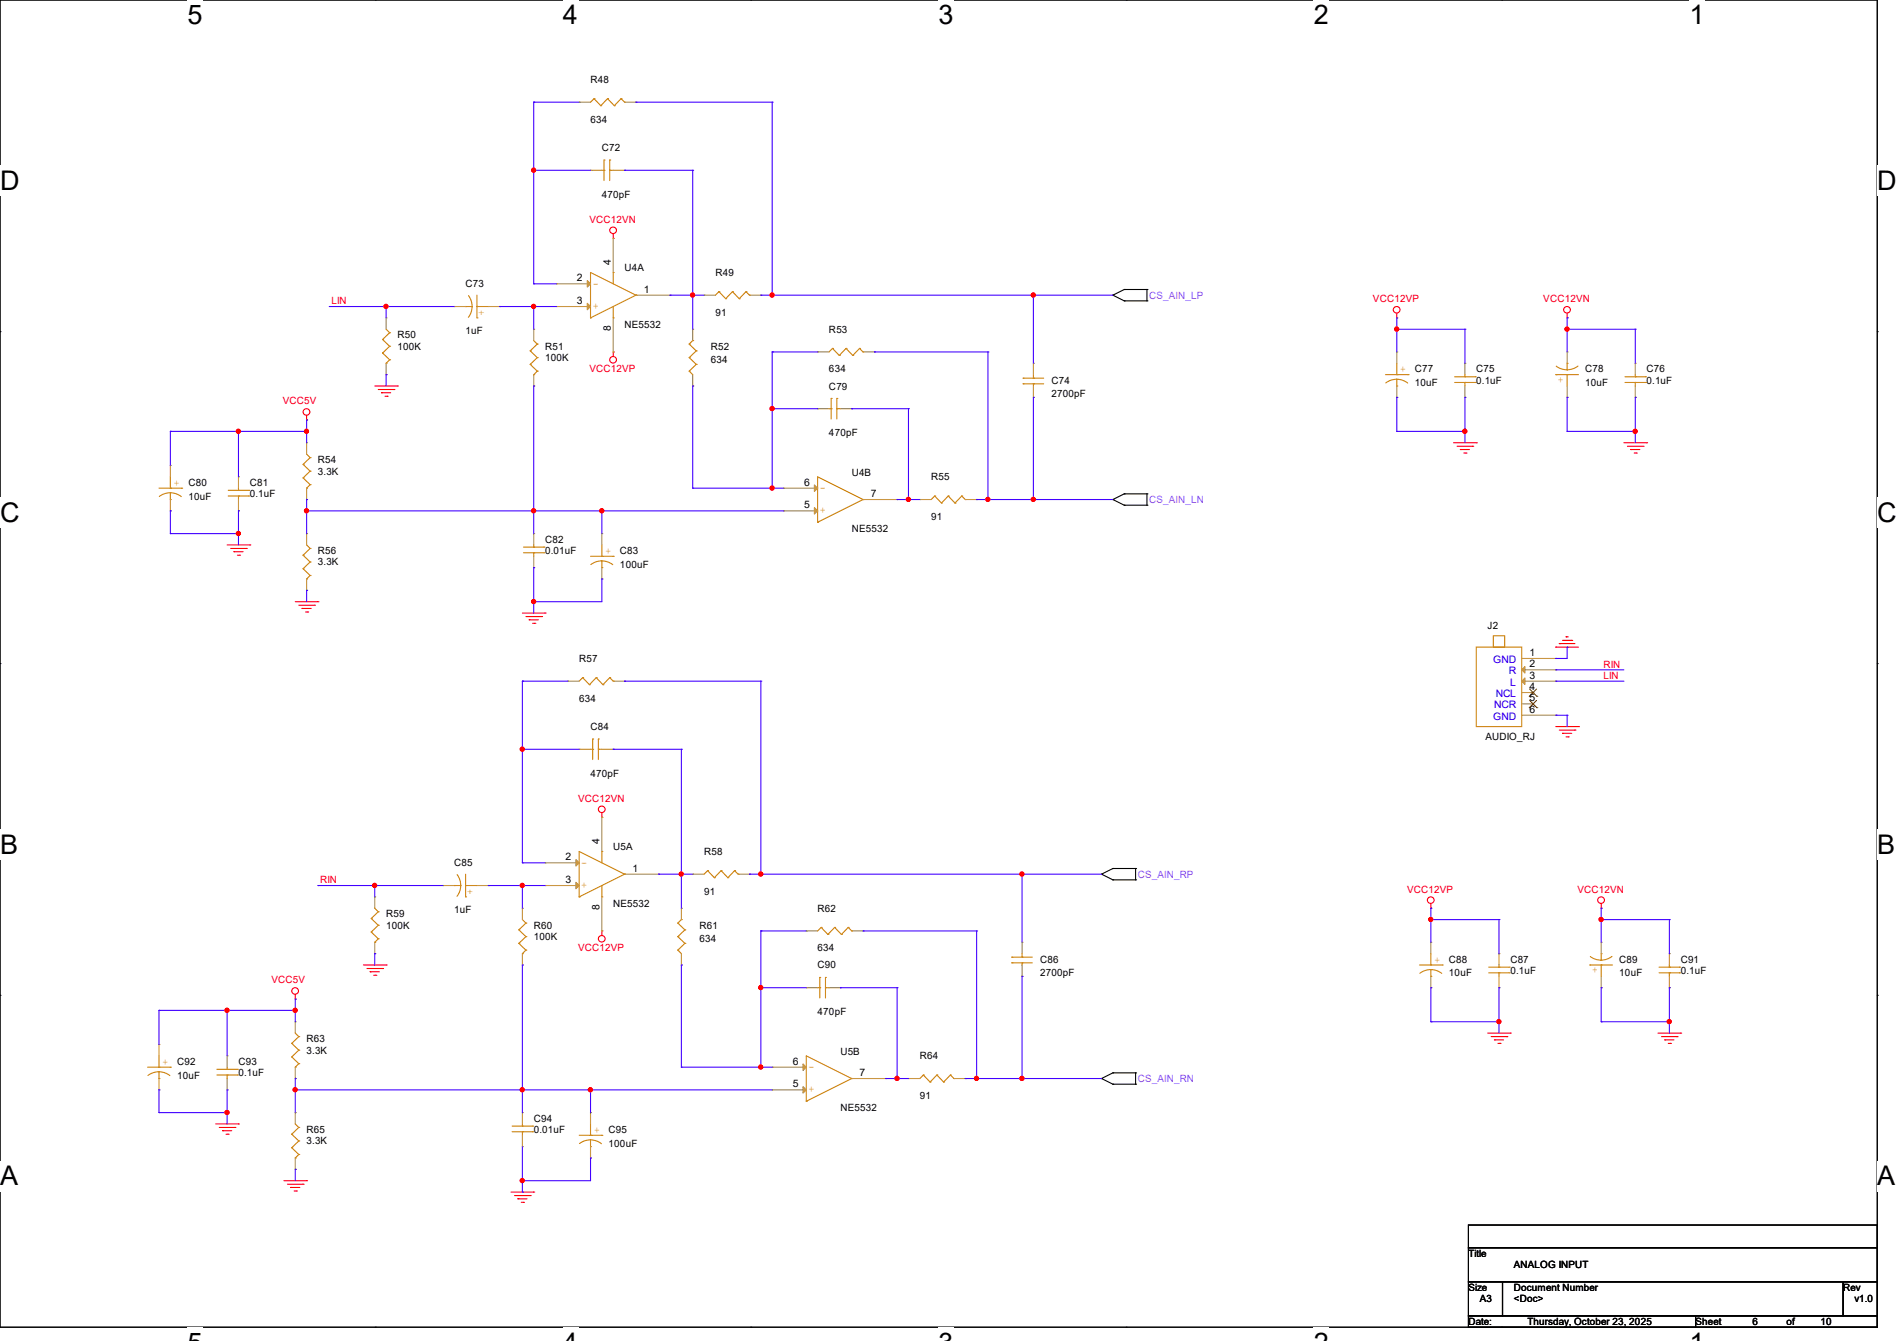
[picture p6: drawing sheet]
<svg xmlns="http://www.w3.org/2000/svg" width="297mm" height="210mm" viewBox="0 0 297 210" stroke-linecap="round" stroke-linejoin="round" font-family="sans-serif">
<path d="M0 0h293.9v207.9h-293.9z" fill="none" stroke="#000" stroke-width=".17"/>
<g fill="#fff">
<path d="M29.4 0h2.3v4.7h-2.3z"/>
<path d="M29.4 207.9h2.3v2.1h-2.3z"/>
</g>
<path d="M58.8 0h.1M58.8 207.9h.1" fill="none" stroke="#000" stroke-width=".17"/>
<g fill="#fff">
<path d="M88.1 0h2.4v4.7h-2.4z"/>
<path d="M88.1 207.9h2.4v2.1h-2.4z"/>
</g>
<path d="M117.6 0h.1M117.6 207.9h.1" fill="none" stroke="#000" stroke-width=".17"/>
<g fill="#fff">
<path d="M146.9 0h2.4v4.7h-2.4z"/>
<path d="M146.9 207.9h2.4v2.1h-2.4z"/>
</g>
<path d="M176.3 0h.1M176.3 207.9h.1" fill="none" stroke="#000" stroke-width=".17"/>
<g fill="#fff">
<path d="M205.7 0h2.4v4.7h-2.4z"/>
<path d="M205.7 207.9h2.4v2.1h-2.4z"/>
</g>
<path d="M235.1 0h.1M235.1 207.9h.1" fill="none" stroke="#000" stroke-width=".17"/>
<g fill="#fff">
<path d="M264.5 0h2.4v4.7h-2.4z"/>
<path d="M264.5 207.9h2.4v2.1h-2.4z"/>
<path d="M0 26h3v4.7h-3z"/>
<path d="M293.9 26h3.1v4.7h-3.1z"/>
<path d="M0 77.9h3v4.7h-3z"/>
<path d="M293.9 77.9h3.1v4.7h-3.1z"/>
</g>
<path d="M0 51.9h.1M293.9 51.9h.1" fill="none" stroke="#000" stroke-width=".17"/>
<g fill="#fff">
<path d="M0 129.9h2.8v4.7h-2.8z"/>
<path d="M293.9 129.9h2.9v4.7h-2.9z"/>
</g>
<path d="M0 103.9h.1M293.9 103.9h.1" fill="none" stroke="#000" stroke-width=".17"/>
<g fill="#fff">
<path d="M0 181.8h2.8v4.8h-2.8z"/>
<path d="M293.8 181.8h3v4.8h-3z"/>
</g>
<g fill="none" stroke="#000" stroke-width=".17">
<path d="M174.2 46.2h.1M174.2 46.2l1.8 .9M176 45.3h.1M176 47.1h.1M176 45.3l-1.8 .9M176 45.3h3.6M176 47.1h3.6M179.6 45.3h.1M179.6 47.1h.1M179.6 45.3v1.8M174.2 78.2h.1M174.2 78.2l1.8 .9"/>
<path d="M176 77.3h.1M176 79.1h.1M176 77.3l-1.8 .9M176 77.3h3.6M176 79.1h3.6M179.6 77.3h.1M179.6 79.1h.1M179.6 77.3v1.8M172.5 136.9h.1M172.5 136.9l1.7 .9M174.2 136h.1M174.2 137.8h.1"/>
<path d="M174.2 136l-1.7 .9M174.2 136h3.6M174.2 137.8h3.6M177.8 136h.1M177.8 137.8h.1M177.8 136v1.8M0 155.9h.1M293.9 155.9h.1M172.5 168.9h.1M172.5 168.9l1.7 .9M174.2 168h.1M174.2 169.8h.1"/>
<path d="M174.2 168l-1.7 .9M174.2 168h3.6M174.2 169.8h3.6M177.8 168h.1M177.8 169.8h.1M177.8 168v1.8M229.9 191.9h64v3.5h-64zM229.9 195.4h64v5.3h-64zM229.9 200.7h5.3v5.4h-5.3zM229.9 206.1h35.6v1.8h-35.6zM235.2 200.7h53.4v5.4h-53.4zM265.5 206.1h28.4v1.8h-28.4z"/>
<path d="M288.6 200.7h5.3v5.4h-5.3z"/>
</g>
<g fill="none" stroke="#f00" stroke-width=".17">
<path d="M96 37.3h.1M96 36.6v.7M96 55.1h.1M96 55.1v.7M218.7 49.8h.1M218.7 49.1v.7M245.4 49.8h.1M245.4 49.1v.7M48 65.8h.1M48 65.1v.7M58.7 60.5h3.5M59.2 61h2.5"/>
<path d="M59.7 61.5h.1M59.7 61.5h1.5M60.3 62.1h.3M60.6 62.1h.1M61.7 61h.1M62.2 60.5h.1M227.6 69.3h3.5M228.1 69.9h2.5M228.6 70.4h.1M228.6 70.4h1.5M229.2 71h.3M229.5 71h.1"/>
<path d="M230.6 69.9h.1M231.1 69.3h.1M254.3 69.3h3.5M254.8 69.9h2.5M255.3 70.4h.1M255.3 70.4h1.5M255.9 71h.3M256.2 71h.1M257.3 69.9h.1M257.8 69.3h.1M35.6 85.3h3.5M36.1 85.9h2.5"/>
<path d="M36.6 86.4h.1M36.6 86.4h1.5M37.2 87h.3M37.5 87h.1M38.6 85.9h.1M39.1 85.3h.1M46.2 94.2h3.6M46.8 94.8h2.4M47.3 95.3h.1M47.3 95.3h1.4M47.8 95.8h.4M48.2 95.8h.1"/>
<path d="M49.2 94.8h.1M49.8 94.2h.1M81.8 96h3.5M82.3 96.6h2.5M82.8 97.1h.1M82.8 97.1h1.5M83.4 97.6h.3M83.7 97.6h.1M84.8 96.6h.1M85.3 96h.1M245.2 99.7h.1M245.2 99.7h.3"/>
<path d="M243.6 101.3h.1M243.6 101.3h3.5M243.6 113.8h3.5M244.1 100.8h.1M244.1 100.8h2.5M244.1 114.3h2.5M244.6 114.9h.1M244.6 100.3h1.5M244.6 114.9h1.5M245.2 115.4h.3M245.5 115.4h.1M246.1 100.3h.1"/>
<path d="M246.6 114.3h.1M247.1 113.8h.1M94.2 128h.1M94.2 127.3v.7M46.2 156.5h.1M46.2 155.7v.8M56.9 151.1h3.6M57.4 151.7h2.5M58 152.2h.1M58 152.2h1.4M58.5 152.7h.3M58.8 152.7h.1"/>
<path d="M59.9 151.7h.1M60.5 151.1h.1M94.2 145.8h.1M94.2 145.8v.7M224 142.2h.1M224 141.5v.7M250.7 142.2h.1M250.7 141.5v.7M33.8 176h3.5M34.3 176.6h2.5M34.8 177.1h.1M34.8 177.1h1.5"/>
<path d="M35.4 177.6h.3M35.7 177.6h.1M36.8 176.6h.1M37.3 176h.1M232.9 161.8h3.6M233.5 162.3h2.4M234 162.9h.1M234 162.9h1.4M234.5 163.4h.4M234.9 163.4h.1M235.9 162.3h.1M236.5 161.8h.1"/>
<path d="M259.6 161.8h3.5M260.1 162.3h2.5M260.6 162.9h.1M260.6 162.9h1.5M261.2 163.4h.3M261.5 163.4h.1M262.6 162.3h.1M263.1 161.8h.1M44.4 184.9h3.6M45 185.5h2.5M45.5 186h.1M45.5 186h1.4"/>
<path d="M46.1 186.5h.3M46.4 186.5h.1M47.5 185.5h.1M48 184.9h.1M80 186.7h3.6M80.6 187.2h2.4M81.1 187.7h.1M81.1 187.7h1.4M81.6 188.3h.4M82 188.3h.1M83 187.2h.1M83.6 186.7h.1"/>
<circle cx="96" cy="36.1" r=".52"/>
<circle cx="96" cy="56.3" r=".52"/>
<circle cx="218.7" cy="48.5" r=".52"/>
<circle cx="245.4" cy="48.5" r=".52"/>
<circle cx="48" cy="64.5" r=".52"/>
<circle cx="94.2" cy="126.7" r=".52"/>
<circle cx="46.2" cy="155.2" r=".52"/>
<circle cx="94.2" cy="147" r=".52"/>
<circle cx="224" cy="141" r=".52"/>
<circle cx="250.7" cy="141" r=".52"/>
</g>
<g fill="none" stroke="#cc8006" stroke-width=".17">
<path d="M93 15.5h.1M93 15.5l-.5 .5M93 15.5l1.1 1.1M94.1 16.6h.1M95.1 15.5h.1M95.1 15.5l-1 1.1M95.1 15.5l1.1 1.1M96.2 16.6h.1M97.2 15.5h.1M97.2 15.5l-1 1.1M97.2 15.5l.6 .5M97.8 16h.1"/>
<path d="M94.2 26.7h.4M94.6 26.7h.1M94.6 25.1h.1M94.6 25.1v3.2M95.5 25.1h.1M95.5 26.7h.1M95.5 26.7h.5M95.5 25.1v3.2M59.9 53.2h.1M59.9 55.3h.1M59.9 53.2l1.1 1M59.9 55.3l1.1 1"/>
<path d="M60.5 56.9h.1M60.5 51.6l.5 .5M61 52.1h.1M61 54.2h.1M61 56.3h.1M61 52.1l-1.1 1.1M61 54.2l-1.1 1.1M61 56.3l-.5 .6M72.9 48h.1M72.9 48h1.1M73.4 46.3l.4 1 .1 .7-.2 1.1-.4 .6M74.7 49.8h.1"/>
<path d="M74.7 48h.1M74.7 48h1.8M74.7 46.2v3.6M83 54.9h.1M83 57.1h.1M83 54.9l1.1 1.1M83 57.1l1.1 1M83.6 58.7h.1M83.6 53.3l.5 .6M84.1 53.9h.1M84.1 56h.1M84.1 58.1h.1"/>
<path d="M84.1 53.9l-1.1 1M84.1 56l-1.1 1.1M84.1 58.1l-.5 .6M92.5 49.8h.1M96 42.7h.1M96 49.8h.1M96 42.7v1.7M96 48v1.8M99.6 46.2h.1M99.6 46.2l-7.1-3.5v7.1M99.6 46.2l-7.1 3.6M107.9 58.1h.1"/>
<path d="M107.9 56h.1M107.9 53.9h.1M107.9 58.1l.6 .6M107.9 56l1.1 1.1M107.9 53.9l1.1 1M108.5 53.3h.1M108.5 53.3l-.6 .6M109 57.1h.1M109 54.9h.1M109 57.1l-1.1 1M109 54.9l-1.1 1.1M112.6 45.7h.1"/>
<path d="M112.6 45.7l-.6 .5M112.6 45.7l1 1.1M113.6 46.8h.1M114.7 45.7h.1M114.7 45.7l-1.1 1.1M114.7 45.7l1 1.1M115.7 46.8h.1M116.8 45.7h.1M116.8 45.7l-1.1 1.1M116.8 45.7l.5 .5M117.3 46.2h.1M130.3 54.6h.1"/>
<path d="M130.3 54.6l-.5 .5M130.3 54.6l1.1 1.1M131.4 55.7h.1M132.5 54.6h.1M132.5 54.6l-1.1 1.1M132.5 54.6l1 1.1M133.5 55.7h.1M134.6 54.6h.1M134.6 54.6l-1.1 1.1M134.6 54.6l.5 .5M135.1 55.1h.1M160.2 59.2h.1"/>
<path d="M160.2 59.2h3.2M161.8 59.2h.1M161.8 58.7v.5M216.9 58.7h3.6M218.7 58.7h.1M218.7 59.4l1.1 .2 .6 .4M218.7 59.4l-.8 .1-.9 .5M218.7 56.9v1.8M218.7 59.4v1.1M220.5 58.7h.1M227.8 59.9h3.2M227.8 59h3.2"/>
<path d="M229.4 59h.1M229.4 59.9h.1M229.4 58.7v.3M229.4 59.9v.6M231 59.9h.1M231 59h.1M243.6 58.7h.1M243.6 58.7h3.5M245.4 56.9h.1M245.4 58.7h.1M245.4 56.9v1.1M245.4 58.7v1.8"/>
<path d="M247.1 57.3l-.7 .4-1 .2-.8-.1-.9-.4M254.4 59.9h3.2M254.4 59h3.2M256 59h.1M256 59.9h.1M256 58.7v.3M256 59.9v.6M257.6 59.9h.1M257.6 59h.1M24.9 76.5h3.5M26.7 78.2h.1M26.7 76.5h.1"/>
<path d="M26.7 77.2l1 .2 .7 .4M26.7 77.2l-.8 .1-1 .5M26.7 74.7v1.8M26.7 77.2v1M28.4 76.5h.1M35.7 77.7h3.2M35.7 76.8h3.2M37.3 76.8h.1M37.3 77.7h.1M37.3 76.5v.3M37.3 77.7v.5M38.9 77.7h.1"/>
<path d="M38.9 76.8h.1M47.5 72.7h.1M47.5 74.8h.1M47.5 72.7l1.1 1.1M47.5 74.8l1.1 1.1M48 76.5h.1M48 71.1l.6 .6M48.6 71.7h.1M48.6 73.8h.1M48.6 75.9h.1M48.6 71.7l-1.1 1M48.6 73.8l-1.1 1"/>
<path d="M48.6 75.9l-.6 .6M129.8 64h.3M130.1 64h.1M130.1 62.4h.1M130.1 62.4v3.2M131 62.4h.1M131 64h.1M131 64h.6M131 62.4v3.2M135.1 78.2h.1M135.1 78.2l-7.1-3.5v7.1M135.1 78.2l-7.1 3.6"/>
<path d="M146.3 77.7h.1M146.3 77.7l-.5 .5M146.3 77.7l1.1 1.1M147.4 78.8h.1M148.5 77.7h.1M148.5 77.7l-1.1 1.1M148.5 77.7l1 1.1M149.5 78.8h.1M150.6 77.7h.1M150.6 77.7l-1.1 1.1M150.6 77.7l.5 .5M151.1 78.2h.1"/>
<path d="M160.2 60.1h.1M160.2 60.1h3.2M161.8 60.1h.1M161.8 60.1v.4M218.7 60.5h.1M47.5 87h.1M47.5 89.1h.1M47.5 87l1.1 1M47.5 89.1l1.1 1M48 90.7h.1M48 85.3l.6 .6M48.6 85.9h.1"/>
<path d="M48.6 88h.1M48.6 90.1h.1M48.6 85.9l-1.1 1.1M48.6 88l-1.1 1.1M48.6 90.1l-.6 .6M82 86.6h3.2M82 85.7h3.2M83.6 85.7h.1M83.6 86.6h.1M83.6 85.3v.4M83.6 86.6v.5M85.2 86.6h.1"/>
<path d="M85.2 85.7h.1M92.5 87.1h3.5M94.2 88.9h.1M94.2 87.1h.1M94.2 87.8l1.1 .3 .6 .3M94.2 87.8l-.7 .1-1 .5M94.2 85.3v1.8M94.2 87.8v1.1M96 87.1h.1M128 81.8h.1M233.8 99.6h1.8v1.7h-1.8zM91.2 106.1h.1"/>
<path d="M91.2 106.1l-.5 .6M91.2 106.1l1.1 1.1M92.3 107.2h.1M92.5 117.3h.3M92.8 117.3h.1M92.8 115.7h.1M92.8 115.7v3.3M93.3 106.1h.1M93.3 106.1l-1 1.1M93.3 106.1l1.1 1.1M93.7 115.7h.1M93.7 117.3h.1"/>
<path d="M93.7 117.3h.5M93.7 115.7v3.3M94.4 107.2h.1M95.5 106.1h.1M95.5 106.1l-1.1 1.1M95.5 106.1l.5 .6M96 106.7h.1M231.1 101.3h7.2v12.5h-7.2zM71.1 138.7h.1M71.1 138.7h1.1M71.6 137l.4 .9 .1 .8-.2 1-.3 .7M72.9 138.7h.1"/>
<path d="M72.9 138.7h1.8M72.9 136.9v3.6M94.2 133.3h.1M94.2 133.3v1.8M94.2 138.7v1.8M97.8 136.9h.1M97.8 136.9l-7.1-3.6v7.2M97.8 136.9l-7.1 3.6M110.8 136.4h.1M110.8 136.4l-.6 .5M110.8 136.4l1 1.1M111.8 137.5h.1"/>
<path d="M112.9 136.4h.1M112.9 136.4l-1.1 1.1M112.9 136.4l1.1 1.1M114 137.5h.1M115 136.4h.1M115 136.4l-1 1.1M115 136.4l.6 .5M115.6 136.9h.1M58.1 143.8h.1M58.1 146h.1M58.1 143.8l1.1 1.1M58.1 146l1.1 1"/>
<path d="M58.7 147.6h.1M58.7 142.2l.5 .6M59.2 142.8h.1M59.2 144.9h.1M59.2 147h.1M59.2 142.8l-1.1 1M59.2 144.9l-1.1 1.1M59.2 147l-.5 .6M72.9 140.5h.1M81.2 145.6h.1M81.2 147.7h.1M81.2 145.6l1.1 1.1"/>
<path d="M81.2 147.7l1.1 1.1M81.8 149.4h.1M81.8 144l.5 .6M82.3 144.6h.1M82.3 146.7h.1M82.3 148.8h.1M82.3 144.6l-1.1 1M82.3 146.7l-1.1 1M82.3 148.8l-.5 .6M90.7 140.5h.1M94.2 140.5h.1M106.1 148.8h.1"/>
<path d="M106.1 146.7h.1M106.1 144.6h.1M106.1 148.8l.6 .6M106.1 146.7l1.1 1M106.1 144.6l1.1 1M106.7 144h.1M106.7 144l-.6 .6M107.2 147.7h.1M107.2 145.6h.1M107.2 147.7l-1.1 1.1M107.2 145.6l-1.1 1.1M128 154.7h.4"/>
<path d="M128.4 154.7h.1M128.4 153.1h.1M128.4 153.1v3.2M128.6 145.2h.1M128.6 145.2l-.6 .6M128.6 145.2l1 1.1M129.2 153.1h.1M129.2 154.7h.1M129.2 154.7h.6M129.2 153.1v3.2M129.6 146.3h.1M130.7 145.2h.1"/>
<path d="M130.7 145.2l-1.1 1.1M130.7 145.2l1 1.1M131.7 146.3h.1M132.8 145.2h.1M132.8 145.2l-1.1 1.1M132.8 145.2l.5 .6M133.3 145.8h.1M158.4 149.9h.1M158.4 150.8h.1M158.4 149.9h3.2M158.4 150.8h3.2M160 150.8h.1"/>
<path d="M160 149.9h.1M160 149.4v.5M160 150.8v.3M222.2 151.1h3.6M224 152.9h.1M224 151.1h.1M224 151.8l1.1 .3 .6 .3M224 151.8l-.7 .1-1 .5M224 149.4v1.7M224 151.8v1.1M225.8 151.1h.1M233.1 152.4h3.2"/>
<path d="M233.1 151.5h3.2M234.7 151.5h.1M234.7 152.4h.1M234.7 151.1v.4M234.7 152.4v.5M236.3 152.4h.1M236.3 151.5h.1M248.9 151.1h.1M248.9 151.1h3.6M250.7 149.4h.1M250.7 151.1h.1M250.7 149.4v1"/>
<path d="M250.7 151.1v1.8M252.4 149.8l-.6 .4-1.1 .2-.7-.1-1-.5M259.8 152.4h3.2M259.8 151.5h3.2M261.4 151.5h.1M261.4 152.4h.1M261.4 151.1v.4M261.4 152.4v.5M263 152.4h.1M263 151.5h.1M23.1 167.1h3.6M24.9 168.9h.1"/>
<path d="M24.9 167.1h.1M24.9 167.9l1.1 .2 .6 .3M24.9 167.9h-.8l-.9 .5M24.9 165.4v1.7M24.9 167.9v1M26.7 167.1h.1M34 168.4h3.2M34 167.5h3.2M35.6 167.5h.1M35.6 168.4h.1M35.6 167.1v.4M35.6 168.4v.5"/>
<path d="M37.2 168.4h.1M37.2 167.5h.1M45.7 177.6h.1M45.7 179.7h.1M45.7 163.4h.1M45.7 165.5h.1M45.7 177.6l1.1 1.1M45.7 179.7l1.1 1.1M45.7 163.4l1.1 1.1M45.7 165.5l1.1 1.1M46.2 167.1h.1M46.2 176l.6 .6"/>
<path d="M46.2 161.8l.6 .5M46.8 176.6h.1M46.8 178.7h.1M46.8 162.3h.1M46.8 164.5h.1M46.8 166.6h.1M46.8 176.6l-1.1 1M46.8 178.7l-1.1 1M46.8 162.3l-1.1 1.1M46.8 164.5l-1.1 1M46.8 166.6l-.6 .5M80.2 177.2h3.2"/>
<path d="M80.2 176.4h3.2M81.8 176.4h.1M81.8 177.2h.1M81.8 176v.4M81.8 177.2v.6M83.4 177.2h.1M83.4 176.4h.1M90.7 177.8h3.5M92.5 179.6h.1M92.5 177.8h.1M92.5 178.5l1 .2 .7 .4M92.5 178.5l-.8 .1-1 .5"/>
<path d="M92.5 176v1.8M92.5 178.5v1.1M94.2 177.8h.1M126.2 172.5h.1M133.3 168.9h.1M133.3 168.9l-7.1-3.5v7.1M133.3 168.9l-7.1 3.6M144.6 168.4h.1M144.6 168.4l-.6 .5M144.6 168.4l1 1.1M145.6 169.5h.1M146.7 168.4h.1"/>
<path d="M146.7 168.4l-1.1 1.1M146.7 168.4l1 1.1M147.7 169.5h.1M148.8 168.4h.1M148.8 168.4l-1.1 1.1M148.8 168.4l.6 .5M149.4 168.9h.1M46.2 181.4h.1M46.8 180.8h.1M46.8 180.8l-.6 .6"/>
</g>
<g fill="none" stroke="#a84" stroke-width=".17">
<path d="M90.7 16h.1M90.7 16h1.8M97.8 16h1.8M99.6 16h.1M92.5 26.7h.1M92.5 26.7h1.7M96 37.3h.1M96 26.7h1.8M96 37.3v5.4M97.8 26.7h.1M60.5 49.8h.1M60.5 58.7h.1"/>
<path d="M60.5 49.8v1.8M60.5 56.9v1.8M71.1 48h.1M71.1 48h1.8M76.5 48h1.7M78.2 48h.1M83.6 51.6h.1M83.6 51.6v1.7M83.6 58.7v1.8M87.1 48h.1M87.1 44.4h.1M87.1 48h5.4"/>
<path d="M87.1 44.4h5.4M96 55.1h.1M96 49.8v5.3M99.6 46.2h5.3M104.9 46.2h.1M108.5 51.6h.1M108.5 51.6v1.7M108.5 58.7v1.8M110.2 46.2h.1M110.2 46.2h1.8M117.3 46.2h1.8M119.1 46.2h.1"/>
<path d="M128 55.1h.1M128 55.1h1.8M135.1 55.1h1.8M136.9 55.1h.1M161.8 56.9h.1M161.8 56.9v1.8M218.7 55.1h.1M218.7 55.1v1.8M229.4 56.9h.1M229.4 56.9v1.8M245.4 55.1h.1M245.4 55.1v1.8"/>
<path d="M256 56.9h.1M256 56.9v1.8M26.7 72.9h.1M26.7 72.9v1.8M26.7 78.2v1.8M37.3 74.7h.1M37.3 74.7v1.8M37.3 78.2v1.8M48 69.3h.1M48 78.2h.1M48 69.3v1.8M48 76.5v1.7"/>
<path d="M83.6 60.5h.1M108.5 60.5h.1M122.7 76.5h.1M122.7 76.5h5.3M128 64h.1M128 64h1.8M131.6 64h1.7M133.3 64h.1M135.1 78.2h5.4M140.5 78.2h.1M144 78.2h.1M144 78.2h1.8"/>
<path d="M151.1 78.2h1.8M152.9 78.2h.1M161.8 62.2h.1M161.8 60.5v1.7M218.7 62.2h.1M218.7 60.5v1.7M229.4 62.2h.1M229.4 60.5v1.7M245.4 62.2h.1M245.4 60.5v1.7M256 62.2h.1M256 60.5v1.7"/>
<path d="M26.7 80h.1M37.3 80h.1M48 83.6h.1M48 92.5h.1M48 83.6v1.7M48 90.7v1.8M83.6 83.6h.1M83.6 88.9h.1M83.6 83.6v1.7M83.6 87.1v1.8M94.2 83.6h.1M94.2 90.7h.1"/>
<path d="M94.2 83.6v1.7M94.2 88.9v1.8M122.7 80h.1M122.7 80h5.3M88.9 106.7h.1M88.9 106.7h1.8M90.7 117.3h.1M90.7 117.3h1.8M94.2 117.3h1.8M96 117.3h.1M96 106.7h1.8M97.8 106.7h.1"/>
<path d="M238.3 106.7h5.3M238.3 103.1h5.3M238.3 104.9h5.3M238.3 108.5h1.7M238.3 110.2h1.7M238.3 112h5.3M240 108.5h.1M240 110.2h.1M243.6 103.1h.1M243.6 104.9h.1M243.6 106.7h.1M243.6 112h.1"/>
<path d="M69.3 138.7h.1M69.3 138.7h1.8M74.7 138.7h1.8M76.5 138.7h.1M85.3 138.7h.1M85.3 135.1h.1M85.3 138.7h5.4M85.3 135.1h5.4M94.2 128h.1M94.2 128v5.3M97.8 136.9h5.3M103.1 136.9h.1"/>
<path d="M108.5 136.9h.1M108.5 136.9h1.7M115.6 136.9h1.7M117.3 136.9h.1M58.7 140.5h.1M58.7 149.4h.1M58.7 140.5v1.7M58.7 147.6v1.8M81.8 142.2h.1M81.8 151.1h.1M81.8 142.2v1.8M81.8 149.4v1.7"/>
<path d="M94.2 145.8h.1M94.2 140.5v5.3M106.7 151.1h.1M106.7 142.2h.1M106.7 142.2v1.8M106.7 149.4v1.7M126.2 154.7h.1M126.2 145.8h.1M126.2 154.7h1.8M126.2 145.8h1.8M129.8 154.7h1.8M131.6 154.7h.1"/>
<path d="M133.3 145.8h1.8M135.1 145.8h.1M160 152.9h.1M160 147.6h.1M160 147.6v1.8M160 151.1v1.8M224 147.6h.1M224 154.7h.1M224 147.6v1.8M224 152.9v1.8M234.7 149.4h.1M234.7 154.7h.1"/>
<path d="M234.7 149.4v1.7M234.7 152.9v1.8M250.7 154.7h.1M250.7 147.6h.1M250.7 147.6v1.8M250.7 152.9v1.8M261.4 149.4h.1M261.4 154.7h.1M261.4 149.4v1.7M261.4 152.9v1.8M24.9 163.6h.1M24.9 170.7h.1"/>
<path d="M24.9 163.6v1.8M24.9 168.9v1.8M35.6 165.4h.1M35.6 170.7h.1M35.6 165.4v1.7M35.6 168.9v1.8M46.2 174.2h.1M46.2 160h.1M46.2 168.9h.1M46.2 160v1.8M46.2 167.1v1.8M46.2 174.2v1.8"/>
<path d="M81.8 174.2h.1M81.8 179.6h.1M81.8 174.2v1.8M81.8 177.8v1.8M92.5 174.2h.1M92.5 174.2v1.8M92.5 179.6v1.8M120.9 170.7h.1M120.9 167.1h.1M120.9 170.7h5.3M120.9 167.1h5.3M133.3 168.9h5.4"/>
<path d="M138.7 168.9h.1M142.2 168.9h.1M142.2 168.9h1.8M149.4 168.9h1.7M151.1 168.9h.1M46.2 183.1h.1M46.2 181.4v1.7M92.5 181.4h.1"/>
</g>
<g fill="#a84" stroke="#a84" stroke-width=".17">
<path d="M125.7 170.2l.5 .5-.5 .5z"/>
<path d="M125.7 166.6l.5 .5-.5 .5z"/>
<path d="M127.5 79.5l.5 .5-.5 .5z"/>
<path d="M127.5 75.9l.5 .6-.5 .5z"/>
<path d="M91.9 47.5l.6 .5-.6 .5z"/>
<path d="M91.9 43.9l.6 .5-.6 .6z"/>
<path d="M90.2 138.2l.5 .5-.5 .5z"/>
<path d="M90.2 134.6l.5 .5-.5 .5z"/>
<path d="M238.3 104.9l.5-.5v1z"/>
<path d="M238.3 106.7l.5-.5v1z"/>
</g>
<path d="M239.4 109.1h.1M239.4 110.8h.1M239.5 107.9l1.1 1.2M239.5 109.7l1.1 1.1M240.6 107.9l-1.2 1.2M240.6 109.7l-1.2 1.1M240.6 109.1h.1M240.6 110.8h.1" fill="none" stroke="#804000" stroke-width=".16"/>
<g fill="none" stroke="#4200ff" stroke-width=".17">
<path d="M83.6 16h.1M83.6 16v28.4M83.6 16h7.1M99.6 16h.1M99.6 16h21.3M120.9 16h.1M120.9 16v30.2M83.6 26.7h.1M83.6 26.7h8.9M97.8 26.7h.1M97.8 26.7h10.7M108.5 26.7h.1"/>
<path d="M108.5 26.7v24.9M51.6 48h.1M51.6 48h19.5M60.5 48h.1M60.5 58.7h.1M60.5 48v1.8M60.5 58.7v1.8M78.2 48h.1M78.2 48h8.9M83.6 48h.1M83.6 44.4h.1M83.6 48v3.6"/>
<path d="M83.6 44.4h3.5M104.9 46.2h.1M104.9 46.2h5.3M108.5 46.2h.1M119.1 46.2h.1M119.1 46.2h55.1M120.9 55.1h.1M120.9 46.2h.1M120.9 55.1v21.4M120.9 55.1h7.1M136.9 55.1h.1M136.9 55.1h17.8"/>
<path d="M154.7 55.1h.1M154.7 55.1v23.1M161.8 46.2h.1M161.8 46.2v10.7M218.7 49.8h.1M218.7 51.6h.1M218.7 49.8v5.3M218.7 51.6h10.7M229.4 51.6h.1M229.4 51.6v5.3M245.4 49.8h.1M245.4 51.6h.1"/>
<path d="M245.4 49.8v5.3M245.4 51.6h10.6M256 51.6h.1M256 51.6v5.3M26.7 67.6h.1M26.7 67.6h21.3M26.7 67.6v5.3M37.3 67.6h.1M37.3 67.6v7.1M48 78.2h.1M48 65.8h.1M48 67.6h.1"/>
<path d="M48 65.8v3.5M48 78.2v5.4M83.6 60.5h.1M83.6 60.5v23.1M108.5 76.5h.1M108.5 60.5h.1M108.5 60.5v16M108.5 76.5h14.2M120.9 64h.1M120.9 76.5h.1M120.9 64h7.1M133.3 64h.1"/>
<path d="M133.3 64h8.9M140.5 78.2h.1M140.5 78.2h3.5M142.2 64h.1M142.2 78.2h.1M142.2 64v14.2M152.9 78.2h.1M152.9 78.2h21.3M154.7 78.2h.1M161.8 62.2h.1M161.8 78.2h.1M161.8 62.2v16"/>
<path d="M218.7 62.2h.1M218.7 67.6h.1M218.7 67.6h10.7M218.7 62.2v5.4M229.4 62.2h.1M229.4 67.6h.1M229.4 62.2v7.1M245.4 62.2h.1M245.4 67.6h.1M245.4 67.6h10.6M245.4 62.2v5.4M256 62.2h.1"/>
<path d="M256 67.6h.1M256 62.2v7.1M26.7 80h.1M26.7 83.6h.1M26.7 80v3.6M26.7 83.6h10.6M37.3 83.6h.1M37.3 80h.1M37.3 80v5.3M48 92.5h.1M48 80h.1M48 92.5v1.7"/>
<path d="M48 80h74.7M83.6 80h.1M83.6 88.9h.1M83.6 94.2h.1M83.6 88.9v7.1M94.2 90.7h.1M94.2 80h.1M94.2 80v3.6M94.2 90.7v3.5h-10.6M81.8 106.7h.1M81.8 117.3h.1M81.8 106.7h7.1"/>
<path d="M81.8 106.7v28.4M81.8 117.3h8.9M96 117.3h.1M96 117.3h10.7M97.8 106.7h.1M97.8 106.7h21.3M106.7 117.3h.1M106.7 117.3v24.9M119.1 106.7h.1M119.1 106.7v30.2M243.6 104.9h.1M243.6 103.1h.1"/>
<path d="M243.6 112h.1M243.6 106.7h.1M243.6 106.7h10.7M243.6 104.9h10.7M243.6 112h1.8M245.4 101.3h.1M245.4 112h.1M245.4 101.3v1.8h-1.8M245.4 112v1.8M49.8 138.7h.1M49.8 138.7h19.5M58.7 138.7h.1"/>
<path d="M58.7 138.7v1.8M76.5 138.7h.1M76.5 138.7h8.8M81.8 135.1h.1M81.8 138.7h.1M81.8 138.7v3.5M81.8 135.1h3.5M103.1 136.9h.1M103.1 136.9h5.4M106.7 136.9h.1M117.3 136.9h.1M117.3 136.9h55.2"/>
<path d="M119.1 136.9h.1M160 136.9h.1M160 136.9v10.7M24.9 158.2h.1M24.9 158.2h21.3M24.9 158.2v5.4M35.6 158.2h.1M35.6 158.2v7.2M46.2 156.5h.1M46.2 158.2h.1M46.2 156.5v3.5M58.7 149.4h.1"/>
<path d="M58.7 149.4v1.7M81.8 151.1h.1M81.8 151.1v23.1M106.7 151.1h.1M106.7 151.1v16M119.1 145.8h.1M119.1 154.7h.1M119.1 145.8v21.3M119.1 145.8h7.1M119.1 154.7h7.1M131.6 154.7h.1M131.6 154.7h8.9"/>
<path d="M135.1 145.8h.1M135.1 145.8h17.8M140.5 154.7h.1M140.5 154.7v14.2M152.9 145.8h.1M152.9 145.8v23.1M160 152.9h.1M160 152.9v16M224 142.2h.1M224 144h.1M224 154.7h.1M224 142.2v5.4"/>
<path d="M224 154.7v5.3M224 144h10.7M234.7 144h.1M234.7 154.7h.1M234.7 144v5.4M234.7 154.7v7.1M250.7 142.2h.1M250.7 144h.1M250.7 154.7h.1M250.7 142.2v5.4M250.7 154.7v5.3M250.7 144h10.7"/>
<path d="M261.4 144h.1M261.4 154.7h.1M261.4 144v5.4M261.4 154.7v7.1M24.9 170.7h.1M24.9 174.2h.1M24.9 170.7v3.5M24.9 174.2h10.7M35.6 170.7h.1M35.6 174.2h.1M35.6 170.7v5.3M46.2 168.9h.1"/>
<path d="M46.2 170.7h.1M46.2 168.9v5.3M46.2 170.7h74.7M81.8 170.7h.1M81.8 179.6v7.1M92.5 170.7h.1M92.5 170.7v3.5M106.7 167.1h.1M106.7 167.1h14.2M119.1 167.1h.1M138.7 168.9h.1M138.7 168.9h3.5"/>
<path d="M140.5 168.9h.1M151.1 168.9h.1M151.1 168.9h21.4M152.9 168.9h.1M160 168.9h.1M224 160h.1M224 160h10.7M234.7 160h.1M250.7 160h.1M250.7 160h10.7M261.4 160h.1M46.2 183.1h.1"/>
<path d="M46.2 183.1v1.8M81.8 184.9h.1M81.8 186.7h.1M92.5 181.4h.1M92.5 181.4v3.5h-10.7"/>
</g>
<g fill="#f00" stroke="#f00" stroke-width=".17">
<circle cx="83.5" cy="80" r=".32"/>
<circle cx="48" cy="80" r=".32"/>
<circle cx="48" cy="67.5" r=".32"/>
<circle cx="37.3" cy="67.5" r=".32"/>
<circle cx="37.3" cy="83.5" r=".32"/>
<circle cx="83.5" cy="48" r=".32"/>
<circle cx="83.5" cy="26.6" r=".32"/>
<circle cx="108.4" cy="46.2" r=".32"/>
<circle cx="120.9" cy="76.4" r=".32"/>
<circle cx="83.5" cy="94.2" r=".32"/>
<circle cx="94.2" cy="80" r=".32"/>
<circle cx="120.9" cy="64" r=".32"/>
<circle cx="60.4" cy="48" r=".32"/>
<circle cx="154.7" cy="78.2" r=".32"/>
<circle cx="142.2" cy="78.2" r=".32"/>
<circle cx="161.8" cy="46.2" r=".32"/>
<circle cx="120.9" cy="46.2" r=".32"/>
<circle cx="161.8" cy="78.2" r=".32"/>
<circle cx="81.8" cy="117.3" r=".32"/>
<circle cx="106.7" cy="136.9" r=".32"/>
<circle cx="160" cy="136.9" r=".32"/>
<circle cx="119.1" cy="136.9" r=".32"/>
<circle cx="58.7" cy="138.7" r=".32"/>
<circle cx="81.8" cy="138.7" r=".32"/>
<circle cx="152.9" cy="168.9" r=".32"/>
<circle cx="81.8" cy="170.7" r=".32"/>
<circle cx="160" cy="168.9" r=".32"/>
<circle cx="119.1" cy="167.1" r=".32"/>
<circle cx="119.1" cy="154.7" r=".32"/>
<circle cx="140.4" cy="168.9" r=".32"/>
<circle cx="46.2" cy="158.2" r=".32"/>
<circle cx="35.5" cy="158.2" r=".32"/>
<circle cx="46.2" cy="170.7" r=".32"/>
<circle cx="92.4" cy="170.7" r=".32"/>
<circle cx="35.5" cy="174.2" r=".32"/>
<circle cx="81.8" cy="184.9" r=".32"/>
<circle cx="224" cy="144" r=".32"/>
<circle cx="250.7" cy="144" r=".32"/>
<circle cx="234.7" cy="160" r=".32"/>
<circle cx="261.3" cy="160" r=".32"/>
<circle cx="218.7" cy="51.5" r=".32"/>
<circle cx="245.3" cy="51.5" r=".32"/>
<circle cx="256" cy="67.5" r=".32"/>
<circle cx="229.3" cy="67.5" r=".32"/>
</g>
<g font-size="4.2">
<text x="29.4" y="3.8">5</text>
<text x="88.1" y="3.8">4</text>
<text x="146.9" y="3.8">3</text>
<text x="205.7" y="3.8">2</text>
<text x="264.5" y="3.8">1</text>
<text x="0" y="29.8">D</text>
<text x="293.9" y="29.8">D</text>
<text x="0" y="81.7">C</text>
<text x="293.9" y="81.7">C</text>
<text x="0" y="133.7">B</text>
<text x="293.9" y="133.7">B</text>
<text x="0" y="185.6">A</text>
<text x="293.9" y="185.6">A</text>
</g>
<g font-size="1.6">
<text x="92.5" y="13">R48</text>
<text x="92.5" y="19.2">634</text>
<text x="94.2" y="23.7">C72</text>
<text x="94.2" y="30.9">470pF</text>
<text x="95.6" y="41.4" transform="rotate(-90 95.6 41.4)">4</text>
<text x="72.9" y="45">C73</text>
<text x="90.3" y="47.6">3</text>
<text x="90.3" y="44.1">2</text>
<text x="97.8" y="42.5">U4A</text>
<text x="100.8" y="45.8">1</text>
<text x="112" y="43.2">R49</text>
<text x="62.2" y="53">R50</text>
<text x="72.9" y="52.3">1uF</text>
<text x="95.6" y="51.9" transform="rotate(-90 95.6 51.9)">8</text>
<text x="97.8" y="51.4">NE5532</text>
<text x="112" y="49.4">91</text>
<text x="129.8" y="52.1">R53</text>
<text x="62.2" y="54.8">100K</text>
<text x="85.3" y="54.8">R51</text>
<text x="85.3" y="56.6">100K</text>
<text x="111.3" y="54.8">R52</text>
<text x="111.3" y="56.9">634</text>
<text x="129.8" y="58.3">634</text>
<text x="221.5" y="58.3">C77</text>
<text x="231.1" y="58.3">C75</text>
<text x="248.2" y="58.3">C78</text>
<text x="257.8" y="58.3">C76</text>
<text x="129.8" y="61">C79</text>
<text x="164.6" y="60.1">C74</text>
<text x="164.6" y="62.2">2700pF</text>
<text x="221.5" y="60.5">10uF</text>
<text x="231.1" y="60.1">0.1uF</text>
<text x="248.2" y="60.5">10uF</text>
<text x="257.8" y="60.1">0.1uF</text>
<text x="129.8" y="68.3">470pF</text>
<text x="29.5" y="76.1">C80</text>
<text x="39.1" y="76.1">C81</text>
<text x="39.1" y="77.9">0.1uF</text>
<text x="49.8" y="72.6">R54</text>
<text x="49.8" y="74.3">3.3K</text>
<text x="125.9" y="76.1">6</text>
<text x="133.3" y="74.5">U4B</text>
<text x="136.4" y="77.9">7</text>
<text x="145.8" y="75.2">R55</text>
<text x="29.5" y="78.2">10uF</text>
<text x="125.9" y="79.6">5</text>
<text x="133.3" y="83.4">NE5532</text>
<text x="145.8" y="81.4">91</text>
<text x="49.8" y="86.8">R56</text>
<text x="49.8" y="88.6">3.3K</text>
<text x="85.3" y="85">C82</text>
<text x="85.3" y="86.8">0.01uF</text>
<text x="97.1" y="86.8">C83</text>
<text x="97.1" y="88.9">100uF</text>
<text x="232.9" y="98.5">J2</text>
<text x="90.7" y="103.7">R57</text>
<text x="239.5" y="102.7">1</text>
<text x="239.5" y="104.5">2</text>
<text x="239.5" y="106.3">3</text>
<text x="90.7" y="109.9">634</text>
<text x="239.5" y="108.1">4</text>
<text x="239.5" y="109.9">5</text>
<text x="239.5" y="111.6">6</text>
<text x="92.5" y="114.3">C84</text>
<text x="232.6" y="115.9">AUDIO_RJ</text>
<text x="92.5" y="121.6">470pF</text>
<text x="71.1" y="135.7">C85</text>
<text x="88.6" y="134.7">2</text>
<text x="93.9" y="132.1" transform="rotate(-90 93.9 132.1)">4</text>
<text x="96" y="133.2">U5A</text>
<text x="99" y="136.5">1</text>
<text x="110.2" y="133.9">R58</text>
<text x="60.5" y="143.7">R59</text>
<text x="71.1" y="143">1uF</text>
<text x="88.6" y="138.3">3</text>
<text x="93.9" y="142.6" transform="rotate(-90 93.9 142.6)">8</text>
<text x="96" y="142.1">NE5532</text>
<text x="110.2" y="140.1">91</text>
<text x="128" y="142.8">R62</text>
<text x="60.5" y="145.5">100K</text>
<text x="83.6" y="145.5">R60</text>
<text x="83.6" y="147.2">100K</text>
<text x="109.5" y="145.5">R61</text>
<text x="109.5" y="147.6">634</text>
<text x="128" y="149">634</text>
<text x="128" y="151.7">C90</text>
<text x="162.9" y="150.8">C86</text>
<text x="162.9" y="152.9">2700pF</text>
<text x="226.9" y="150.8">C88</text>
<text x="226.9" y="152.9">10uF</text>
<text x="236.5" y="150.8">C87</text>
<text x="236.5" y="152.6">0.1uF</text>
<text x="253.5" y="150.8">C89</text>
<text x="253.5" y="152.9">10uF</text>
<text x="263.1" y="150.8">C91</text>
<text x="263.1" y="152.6">0.1uF</text>
<text x="128" y="159">470pF</text>
<text x="27.7" y="166.8">C92</text>
<text x="37.3" y="166.8">C93</text>
<text x="48" y="163.2">R63</text>
<text x="48" y="165">3.3K</text>
<text x="124.1" y="166.8">6</text>
<text x="131.6" y="165.2">U5B</text>
<text x="144" y="165.9">R64</text>
<text x="27.7" y="168.9">10uF</text>
<text x="37.3" y="168.6">0.1uF</text>
<text x="124.1" y="170.3">5</text>
<text x="134.6" y="168.5">7</text>
<text x="144" y="172.1">91</text>
<text x="48" y="177.5">R65</text>
<text x="48" y="179.2">3.3K</text>
<text x="83.6" y="175.7">C94</text>
<text x="83.6" y="177.5">0.01uF</text>
<text x="95.3" y="177.5">C95</text>
<text x="95.3" y="179.6">100uF</text>
<text x="131.6" y="174.1">NE5532</text>
<text x="229.9" y="196.8">Title</text>
<text x="229.9" y="202.2">Size</text>
<text x="231.7" y="204">A3</text>
<text x="237" y="202.2">Document Number</text>
<text x="237" y="204">&lt;Doc&gt;</text>
<text x="237" y="198.6">ANALOG INPUT</text>
<text x="288.6" y="202.2">Rev</text>
<text x="290.4" y="204">v1.0</text>
<text x="229.9" y="207.5">Date:</text>
<text x="239.1" y="207.5">Thursday, October 23, 2025</text>
<text x="265.5" y="207.5">Sheet</text>
<text x="274.4" y="207.5">6</text>
<text x="279.7" y="207.5">of</text>
<text x="285" y="207.5">10</text>
</g>
<g font-size="1.6" fill="#f00">
<text x="92.3" y="34.9">VCC12VN</text>
<text x="51.9" y="47.7">LIN</text>
<text x="215" y="47.3">VCC12VP</text>
<text x="241.6" y="47.3">VCC12VN</text>
<text x="92.3" y="58.3">VCC12VP</text>
<text x="44.3" y="63.3">VCC5V</text>
<text x="251" y="104.6">RIN</text>
<text x="251" y="106.3">LIN</text>
<text x="90.5" y="125.6">VCC12VN</text>
<text x="50.1" y="138.3">RIN</text>
<text x="220.3" y="139.8">VCC12VP</text>
<text x="247" y="139.8">VCC12VN</text>
<text x="90.5" y="149">VCC12VP</text>
<text x="42.5" y="154">VCC5V</text>
</g>
<g font-size="1.6" fill="#cc8006">
<text x="92.8" y="45">-</text>
<text x="74.9" y="48.6" transform="rotate(90 74.9 48.6)">+</text>
<text x="92.8" y="48.3">+</text>
<text x="219.2" y="58.3">+</text>
<text x="244.8" y="59" transform="rotate(-180 244.8 59)">+</text>
<text x="27.2" y="76.1">+</text>
<text x="128.4" y="77">-</text>
<text x="128.4" y="80.3">+</text>
<text x="94.8" y="86.7">+</text>
<text x="91" y="135.6">-</text>
<text x="73.2" y="139.2" transform="rotate(90 73.2 139.2)">+</text>
<text x="91" y="139">+</text>
<text x="224.6" y="150.7">+</text>
<text x="250.1" y="151.4" transform="rotate(-180 250.1 151.4)">+</text>
<text x="25.4" y="166.7">+</text>
<text x="126.6" y="167.6">-</text>
<text x="126.6" y="171">+</text>
<text x="93" y="177.4">+</text>
</g>
<g font-size="1.6" fill="#f0f">
<text x="179.9" y="46.8">CS_AIN_LP</text>
<text x="179.9" y="78.8">CS_AIN_LN</text>
<text x="178.1" y="137.5">CS_AIN_RP</text>
<text x="178.1" y="169.5">CS_AIN_RN</text>
</g>
<g font-size="1.6" fill="#00c">
<text x="233.8" y="103.8">GND</text>
<text x="236.2" y="105.6">R</text>
<text x="236.5" y="107.4">L</text>
<text x="233.8" y="112.7">GND</text>
<text x="233.9" y="111">NCR</text>
<text x="234.2" y="109.2">NCL</text>
</g>
</svg>
